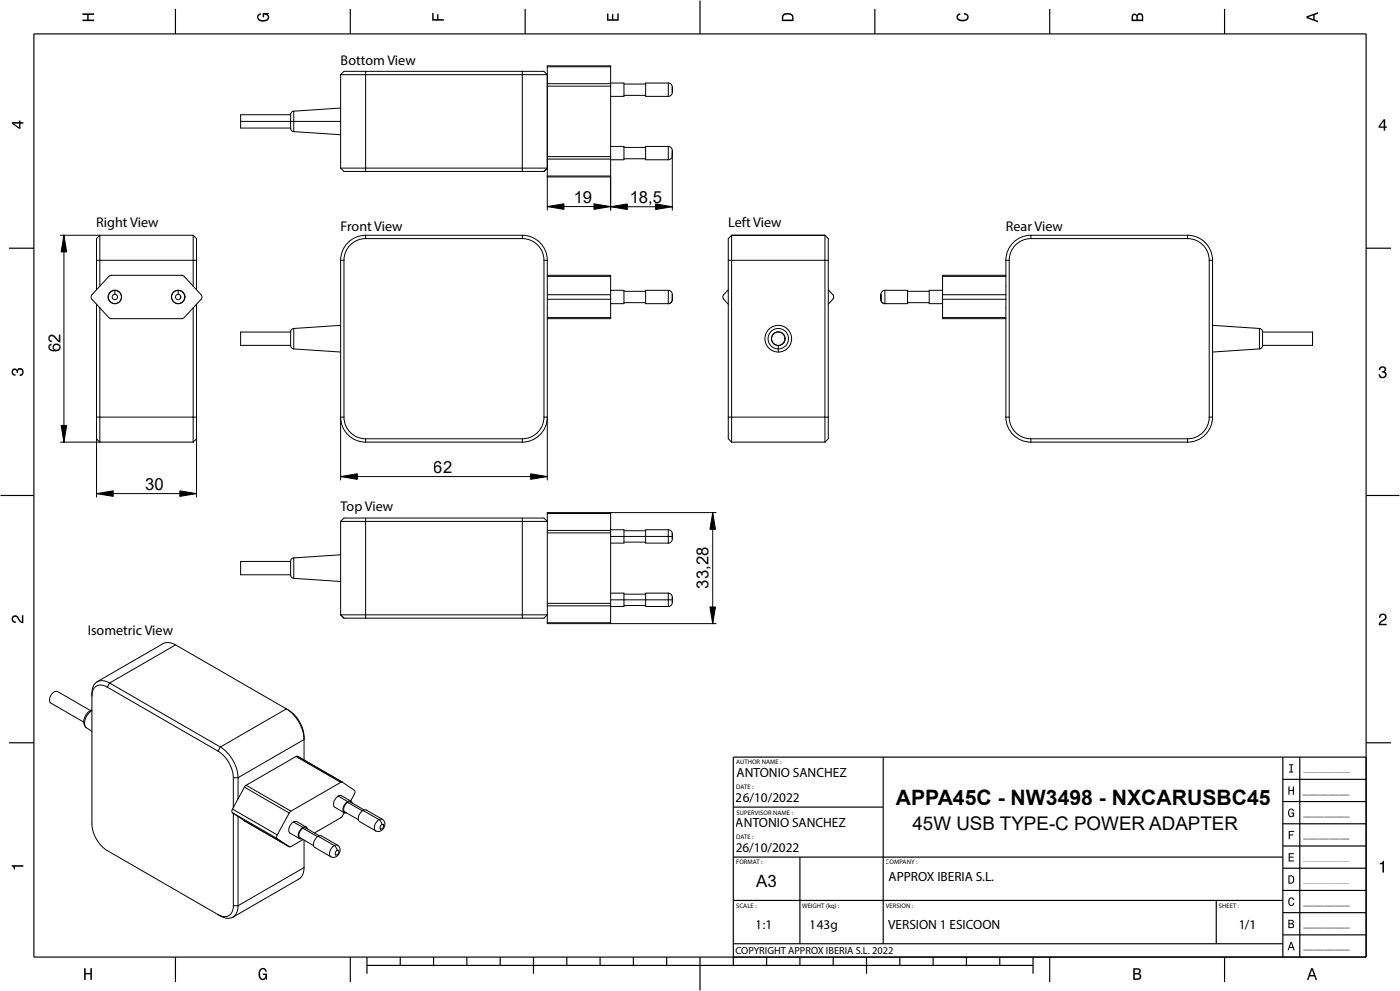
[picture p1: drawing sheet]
<svg xmlns="http://www.w3.org/2000/svg" width="420mm" height="297mm" viewBox="0 0 420 297" stroke-linecap="round" stroke-linejoin="round" font-family="sans-serif">
<!-- layer: Capa 1 -->
<g fill="none" stroke="#000" stroke-width=".35">
<path d="M10.2 10.2h399.6v276.6h-399.6zM52.6 2.7v7.5M105.1 2.7v7.5M157.5 2.7v7.5M210 .2v10M262.5 2.7v7.5M314.9 2.7v7.5M367.4 2.7v7.5M2.7 74.4h7.5M409.8 74.4h7.5M.2 148.5h10M409.8 148.5h10"/>
<path d="M2.7 222.6h7.5M265 226.9v55.9M384.9 233.6h24.9M384.9 226.9v59.9M389.9 226.9v59.9M409.8 222.6h7.5M409.8 226.9h-189.8v62.4M220 256.9h164.9M220 241.9h45M240 256.9v25.9M384.9 253.5h24.9M384.9 246.9h24.9"/>
<path d="M384.9 240.2h24.9M220 269.9h164.9M364.9 269.9v12.9M384.9 273.5h24.9M384.9 266.9h24.9M384.9 260.2h24.9M52.6 286.8v7.5M105.1 286.8v7.5M110.1 289.3h199.8M110.1 286.8v5M120.1 286.8v2.5M130.1 286.8v2.5"/>
<path d="M140.1 286.8v2.5M150.1 286.8v2.5M160 286.8v5M170 286.8v2.5M180 286.8v2.5M190 286.8v2.5M200 286.8v2.5M210 286.8v10M220 282.8h164.9M230 286.8v2.5M240 286.8v2.5M250 286.8v2.5"/>
<path d="M260 286.8v5M270 286.8v2.5M279.9 286.8v2.5M289.9 286.8v2.5M299.9 286.8v2.5M309.9 286.8v5M314.9 286.8v7.5M367.4 286.8v7.5M384.9 280.2h24.9"/>
</g>
<g fill="#000">
<path d="M24.7 4h3.5v.5h-1.6v1.4h1.6v.4h-3.5v-.4h1.5v-1.4h-1.5z" fill-rule="evenodd"/>
<path d="M77.4 4.3l.8-.3v.5h-.3a.68 .68 0 0 0-.4 .6 .68 .68 0 0 0 .4 .7 1.68 1.68 0 0 0 2.5-.6 .92 .92 0 0 0-1.2-.8v.8h-.4v-1.3h1.9v.3h-.5l.4 .5a1.19 1.19 0 0 1-.9 1.7 1.9 1.9 0 0 1-2.6-1.3z" fill-rule="evenodd"/>
<path d="M129.6 3.9h.5v1.8h1v-1.4h.4v1.4h1.6v.5h-3.5z" fill-rule="evenodd"/>
<path d="M182.1 4.1h.4v1.7h1.1v-1.6h.4v1.6h1.2v-1.8h.4v2.2h-3.5z" fill-rule="evenodd"/>
<path d="M235.3 4.6l.4-.2a1.44 1.44 0 0 1 1.9 .8v.7h-2.6l.1-1.1zM235 4.2a2.18 2.18 0 0 0-.4 2.1h3.5v-1.1a1.92 1.92 0 0 0-3.1-1z" fill-rule="evenodd"/>
<path d="M287.2 4.3l.9-.4v.5l-.3 .1a.66 .66 0 0 0-.5 .6 .66 .66 0 0 0 .4 .6l.5 .2a1.58 1.58 0 0 0 2-.8 .9 .9 0 0 0-1-.7v-.5a1.24 1.24 0 0 1 1.4 1 1.24 1.24 0 0 1-1 1.4 1.93 1.93 0 0 1-2.7-1.2z" fill-rule="evenodd"/>
<path d="M341.5 4.6l.4-.2a.57 .57 0 0 1 .7 .7v.8h-1.3zM340 4.7l.4-.2 .4 .2 .1 1.2h-1zM339.7 4.3l-.2 2h3.5v-1.3a.98 .98 0 0 0-.8-1.1 .98 .98 0 0 0-1.1 .6 .83 .83 0 0 0-1.4-.2z" fill-rule="evenodd"/>
<path d="M392.4 5.2l1.6-.6v1.1zM391.9 4.9v.5l3.5 1.3v-.5l-1-.3v-1.4l1-.4v-.5z" fill-rule="evenodd"/>
<path d="M4.2 37.1h1.5v1.1zM3.6 36.6v.5l2.1 1.5h.4v-1.5h.9v-.5h-.9v-.5h-.4v.5z" fill-rule="evenodd"/>
<path d="M415.1 36.3v1.6h-1.1zM415.1 35.7l-1.5 2.2v.4h1.5v.9h.5v-.9h.5v-.4h-.5v-2.2z" fill-rule="evenodd"/>
<path d="M3.7 110.7a.86 .86 0 0 1 1.4 .1 1.12 1.12 0 0 1 1.6-.4 1.12 1.12 0 0 1 .3 1.6l-.6 .6-.5 .1v-.5a.72 .72 0 0 0 .9-.6 .72 .72 0 0 0-.8-.8 .72 .72 0 0 0-.6 1h-.4a.62 .62 0 0 0-.4-.9 .62 .62 0 0 0-.8 .5 .62 .62 0 0 0 .5 .7l.3 .1v.4a1.17 1.17 0 0 1-1.1-.7 1.17 1.17 0 0 1 .2-1.2z" fill-rule="evenodd"/>
<path d="M413.9 110.1a1.01 1.01 0 0 1 1.6-.2 1.01 1.01 0 0 1-.1 1.5 1.12 1.12 0 0 1 .4 1.6 1.12 1.12 0 0 1-1.6 .3l-.6-.6v-.5h.4a.72 .72 0 0 0 .7 .9 .72 .72 0 0 0 .7-.8 .72 .72 0 0 0-.9-.6v-.4a.62 .62 0 0 0 .8-.4 .62 .62 0 0 0-.4-.8 .62 .62 0 0 0-.8 .5v.3h-.5z" fill-rule="evenodd"/>
<path d="M3.8 184.7a1.22 1.22 0 0 1 2 .7l.8 .9v-1.9h.4v2.4a2.76 2.76 0 0 1-2.1-1.8 .69 .69 0 0 0-1 .5 .69 .69 0 0 0 .8 .7v.5a1.18 1.18 0 0 1-1.1-.6 1.18 1.18 0 0 1 .2-1.4z" fill-rule="evenodd"/>
<path d="M414 184.2a1.18 1.18 0 0 1 1.9 .3 1.18 1.18 0 0 1-.9 1.7l-.9 .8h1.9v.4h-2.4a2.76 2.76 0 0 1 1.8-2.1 .69 .69 0 0 0-.5-1 .69 .69 0 0 0-.8 .8h-.4z" fill-rule="evenodd"/>
<path d="M386.5 235.7h.4v1h1v-1h.3v2.5h-.3v-1.2h-1v1.2h-.4z" fill-rule="evenodd"/>
<path d="M386.7 229h1.3v.3h-.5v1.9h.5v.3h-1.3v-.3h.5v-1.9h-.5z" fill-rule="evenodd"/>
<path d="M3.5 259.3h3.5v.5h-2.5v.8h-.3a.77 .77 0 0 0-.7-1z" fill-rule="evenodd"/>
<path d="M386.6 255.7h1.6v.3h-1.3v.7h1.1v.3h-1.1v.9h1.3v.3h-1.6z" fill-rule="evenodd"/>
<path d="M386.6 249h1.6v.3h-1.3v.8h1.1v.3h-1.1v1.1h-.3z" fill-rule="evenodd"/>
<path d="M386.7 242.7a.85 .85 0 0 1 .9-.4 .85 .85 0 0 1 .6 .8h-.3l-.4-.5a1.04 1.04 0 0 0-.8 .9 1.04 1.04 0 0 0 .6 1.1l.4-.2 .2-.6h-.6v-.3h1v1.4l-.3-.4-.5 .4a1.2 1.2 0 0 1-1-1.8z" fill-rule="evenodd"/>
<path d="M386.9 262.6a.96 .96 0 0 1 1 1 .96 .96 0 0 1-1 .9zM386.5 262.3v2.5h.8a1.28 1.28 0 0 0 1-1.2 1.28 1.28 0 0 0-1-1.3z" fill-rule="evenodd"/>
<path d="M386.9 277h.5a.44 .44 0 0 1 .5 .4 .44 .44 0 0 1-.5 .5h-.5zM386.9 276h.5a.38 .38 0 0 1 .4 .3 .38 .38 0 0 1-.5 .4h-.4zM386.5 275.7v2.5h1a.7 .7 0 0 0 .7-.6 .7 .7 0 0 0-.4-.8l.3-.5a.62 .62 0 0 0-.7-.6z" fill-rule="evenodd"/>
<path d="M386.7 269.3a.85 .85 0 0 1 .9-.3 .85 .85 0 0 1 .6 .8h-.3l-.3-.5a1.05 1.05 0 0 0-.9 .9 1.05 1.05 0 0 0 .7 1.1l.3-.2 .2-.5h.4a.89 .89 0 0 1-.8 .9 .89 .89 0 0 1-1-.7z" fill-rule="evenodd"/>
<path d="M413.9 258.7a.77 .77 0 0 0 1-.7h.3v3.5h-.5v-2.5h-.8z" fill-rule="evenodd"/>
<path d="M25.2 290.2h.5v1.4h1.4v-1.4h.5v3.5h-.5v-1.7h-1.4v1.7h-.5z" fill-rule="evenodd"/>
<path d="M77.9 290.6a1.19 1.19 0 0 1 1.3-.5 1.19 1.19 0 0 1 .9 1.1h-.5l-.1-.3a.68 .68 0 0 0-.6-.4 .68 .68 0 0 0-.7 .3 1.68 1.68 0 0 0 .7 2.5 .92 .92 0 0 0 .7-1.1h-.8v-.4h1.3v1.9h-.2l-.1-.5-.4 .4a1.19 1.19 0 0 1-1.8-.9v-1.6z" fill-rule="evenodd"/>
<path d="M340.4 292h.8a.61 .61 0 0 1 .7 .6 .61 .61 0 0 1-.7 .6h-.8zM340.4 290.6h.8a.53 .53 0 0 1 .6 .5 .53 .53 0 0 1-.7 .5h-.7zM340 290.2v3.5h1.3a.98 .98 0 0 0 1.1-.8 .98 .98 0 0 0-.6-1.1 .86 .86 0 0 0 .4-1.1 .86 .86 0 0 0-1-.5z" fill-rule="evenodd"/>
<path d="M387.4 282.7l.3 1.1h-.7zM387.2 282.3l-.9 2.5h.3l.3-.7h.9l.3 .7h.4l-1-2.5z" fill-rule="evenodd"/>
<path d="M393.6 290.7l.5 1.5h-1zM393.3 290.2l-1.2 3.5h.4l.4-1.1h1.4l.4 1.1h.4l-1.2-3.5z" fill-rule="evenodd"/>
</g>
<path d="M137 101.5h.1" fill="none" stroke="#000" stroke-width=".3"/>
<g fill="#fff">
<path d="M72.2 99.5l15-.1a1 1 0 0 1 .9-1l14.1-.9v-19.5a7.5 7.5 0 0 1 7.5-7.5h47a7.5 7.5 0 0 1 7.5 7.5v4.5h19v4.5h4v.3h6.5v-.3h6.8a1.2 1.2 0 0 1 1.2 1.2v1.6a1.2 1.2 0 0 1-1.2 1.2h-6.8v-.3h-6.5v.3h-4v4.5h-19v29.5a7.5 7.5 0 0 1-7.5 7.5h-47a7.5 7.5 0 0 1-7.5-7.5v-19.5l-14.1-.9a1.01 1.01 0 0 1-.9-1.1h-15z" fill-rule="evenodd"/>
<path d="M104.8 73.7a6.5 6.5 0 0 1 4.9-2.2h47a6.5 6.5 0 0 1 6.5 6.5v47a6.5 6.5 0 0 1-6.5 6.5h-47a6.5 6.5 0 0 1-6.5-6.5v-47a6.5 6.5 0 0 1 1.6-4.3z" fill-rule="evenodd"/>
<path d="M164.2 89.7h19v5.5h-19z" fill-rule="evenodd"/>
<path d="M164.2 82.8h19v5.5h-19z" fill-rule="evenodd"/>
<path d="M88.1 98.4l14.1-.9v8l-14.1-.9z" fill-rule="evenodd"/>
<path d="M72.2 99.5h15v4h-15z" fill-rule="evenodd"/>
<path d="M109.7 70.5h47v1h-47z" fill-rule="evenodd"/>
<path d="M163.2 78h1v47h-1z" fill-rule="evenodd"/>
<path d="M109.7 131.5h47v1h-47z" fill-rule="evenodd"/>
<path d="M102.2 78h1v47h-1z" fill-rule="evenodd"/>
<path d="M193.7 87h6.8v4h-6.8z" fill-rule="evenodd"/>
<path d="M164.2 88.3h19v1.4h-19z" fill-rule="evenodd"/>
<path d="M187.2 87.3h6.5v3.4h-6.5z" fill-rule="evenodd"/>
<path d="M183.2 87h4v4h-4z" fill-rule="evenodd"/>
<path d="M156.7 70.5a7.5 7.5 0 0 1 7.5 7.5h-1a6.5 6.5 0 0 0-6.5-6.5z" fill-rule="evenodd"/>
<path d="M102.2 125h1a6.5 6.5 0 0 0 6.5 6.5v1a7.5 7.5 0 0 1-7.5-7.5z" fill-rule="evenodd"/>
<path d="M104 73.1a7.5 7.5 0 0 1 5.7-2.6v1a6.5 6.5 0 0 0-6.5 6.5h-1a7.5 7.5 0 0 1 1.8-4.9z" fill-rule="evenodd"/>
<path d="M156.7 131.5a6.5 6.5 0 0 0 6.5-6.5h1a7.5 7.5 0 0 1-7.5 7.5z" fill-rule="evenodd"/>
<path d="M164.2 95.2h19v.3h-19z" fill-rule="evenodd"/>
<path d="M164.2 82.5h19v.3h-19z" fill-rule="evenodd"/>
<path d="M87.5 98.8l.6-.4v6.2a1.77 1.77 0 0 1-.9-2.2v-3z" fill-rule="evenodd"/>
<path d="M200.5 87a1.2 1.2 0 0 1 1.2 1.2v1.6a1.2 1.2 0 0 1-1.2 1.2z" fill-rule="evenodd"/>
</g>
<g fill="none" stroke="#000" stroke-width=".3">
<path d="M102.2 78v65.9M102.2 78h1M103.2 78v47M109.7 71.5a6.5 6.5 0 0 0-6.5 6.5M109.7 70.5a7.5 7.5 0 0 0-7.5 7.5M109.7 71.5h47M109.7 70.5h47M109.7 70.5v1M156.7 71.5a6.5 6.5 0 0 1 6.5 6.5M156.7 70.5a7.5 7.5 0 0 1 7.5 7.5M156.7 70.5v1M163.2 78v47"/>
<path d="M163.2 78h1M164.2 78v65.9M87.2 99.5h-15v4h15M88.1 98.4a1 1 0 0 0-.9 1v4.2a1 1 0 0 0 .9 1M88.1 98.4v6.2M102.2 97.5l-14.1 .9M164.2 82.5h19v13h-19M164.2 95.2h19M164.2 89.7h19M164.2 82.8h19M164.2 88.3h19M183.2 87h4v4h-4"/>
<path d="M187.2 87.3h6.5M187.2 90.7h6.5M200.5 87a1.2 1.2 0 0 1 1.2 1.2v1.6a1.2 1.2 0 0 1-1.2 1.2M200.5 87v4M200.5 87h-6.8v4h6.8M88.1 104.6l14.1 .9M103.2 125h-1a7.5 7.5 0 0 0 7.5 7.5M103.2 125a6.5 6.5 0 0 0 6.5 6.5M109.7 131.5v1M109.7 132.5h47M109.7 131.5h47M156.7 131.5v1"/>
<path d="M163.2 125a6.5 6.5 0 0 1-6.5 6.5M163.2 125h1a7.5 7.5 0 0 1-7.5 7.5M102.2 142.8l5-.8v1.7zM102.2 142.8h62M159.2 142l5 .8-5 .9z"/>
</g>
<path d="M102.2 142.8l5-.8v1.7zM159.2 142l5 .8-5 .9z" fill="#000"/>
<g fill="#fff">
<path d="M72.2 34.4l15-.1a1 1 0 0 1 .9-1l14.1-.9v-10l1-1h60l1 1v-2.7h19v5.2h4v.3h6.5v-.3h6.8a1.66 1.66 0 0 1 1.2 2 1.43 1.43 0 0 1-1.2 2h-6.8v-.3h-6.5v.3h-4v15h4v.3h6.5v-.3h6.8a1.66 1.66 0 0 1 1.2 2 1.43 1.43 0 0 1-1.2 2h-6.8v-.3h-6.5v.3h-4v5.1h-19v-2.6l-1 1h-60l-1-1v-10l-14.1-1a1.01 1.01 0 0 1-.9-1h-15z" fill-rule="evenodd"/>
<path d="M109.7 22.4h47v28h-47z" fill-rule="evenodd"/>
<path d="M164.2 25.8h19v21.1h-19z" fill-rule="evenodd"/>
<path d="M102.2 22.4h7.5v28h-7.5z" fill-rule="evenodd"/>
<path d="M156.7 22.4h7.5v28h-7.5z" fill-rule="evenodd"/>
<path d="M164.2 20h19v5.1h-19z" fill-rule="evenodd"/>
<path d="M164.2 47.7h19v5.1h-19z" fill-rule="evenodd"/>
<path d="M88.1 36.4h14.1v4l-14.1-1z" fill-rule="evenodd"/>
<path d="M88.1 33.3l14.1-.9v4h-14.1z" fill-rule="evenodd"/>
<path d="M109.7 50.4h47v1h-47z" fill-rule="evenodd"/>
<path d="M109.7 21.4h47v1h-47z" fill-rule="evenodd"/>
<path d="M72.2 36.4h15v2h-15z" fill-rule="evenodd"/>
<path d="M72.2 34.4h15v2h-15z" fill-rule="evenodd"/>
<path d="M193.7 24.9h6.8v4h-6.8z" fill-rule="evenodd"/>
<path d="M193.7 43.9h6.8v4h-6.8z" fill-rule="evenodd"/>
<path d="M187.2 44.2h6.5v3.4h-6.5z" fill-rule="evenodd"/>
<path d="M187.2 25.2h6.5v3.4h-6.5z" fill-rule="evenodd"/>
<path d="M183.2 43.9h4v4h-4z" fill-rule="evenodd"/>
<path d="M183.2 24.9h4v4h-4z" fill-rule="evenodd"/>
<path d="M164.2 25.1h19v.7h-19z" fill-rule="evenodd"/>
<path d="M164.2 46.9h19v.8h-19z" fill-rule="evenodd"/>
<path d="M102.2 50.4h7.5v1h-6.5z" fill-rule="evenodd"/>
<path d="M156.7 21.4h6.5l1 1h-7.5z" fill-rule="evenodd"/>
<path d="M102.2 22.4l1-1h6.5v1z" fill-rule="evenodd"/>
<path d="M156.7 50.4h7.5l-1 1h-6.5z" fill-rule="evenodd"/>
<path d="M164.2 52.8h19v.2h-19z" fill-rule="evenodd"/>
<path d="M164.2 19.7h19v.3h-19z" fill-rule="evenodd"/>
<path d="M200.5 43.9a1.66 1.66 0 0 1 1.2 2 1.43 1.43 0 0 1-1.2 2z" fill-rule="evenodd"/>
<path d="M200.5 24.9a1.66 1.66 0 0 1 1.2 2 1.43 1.43 0 0 1-1.2 2z" fill-rule="evenodd"/>
<path d="M87.2 36.4h.9v3a1.79 1.79 0 0 1-.9-2.1z" fill-rule="evenodd"/>
</g>
<g fill="none" stroke="#000" stroke-width=".3">
<path d="M72.2 36.4h30M87.2 34.3v4.1a1 1 0 0 0 .9 1M87.2 34.4h-15v4h15M88.1 33.3a1 1 0 0 0-.9 1M88.1 39.4l14.1 1M88.1 33.3v6.1M102.2 22.4v28M102.2 22.4l1-1h60l1 1zM102.2 32.4l-14.1 .9M109.7 21.4v30M156.7 21.4v30M164.2 25.1h19"/>
<path d="M164.2 20h19M164.2 25.8h19M183.2 24.9h4v4h-4M187.2 25.2h6.5M187.2 28.6h6.5M200.5 24.9a1.2 1.2 0 0 1 1.2 1.2v1.6a1.2 1.2 0 0 1-1.2 1.2M200.5 24.9h-6.8v4h6.8M200.5 24.9v4M102.2 50.4h62l-1 1h-60zM164.2 53h19M164.2 46.9h19M164.2 47.7h19"/>
<path d="M164.2 52.8h19M183.2 43.9h4v4h-4M187.2 44.2h6.5M187.2 47.6h6.5M200.5 43.9a1.2 1.2 0 0 1 1.2 1.2v17.9M200.5 43.9h-6.8v4h6.8M200.5 43.9v4M201.7 46.7a1.2 1.2 0 0 1-1.2 1.2M164.2 61.9l5-.8v1.6zM164.2 63v-43.3h19v43.3M164.2 61.9l37.5 .1M178.2 61.1l5 .8-5 .8z"/>
<path d="M183.2 62l5-.9v1.7zM196.7 61.1l5 .9-5 .8z"/>
</g>
<path d="M164.2 61.9l5-.8v1.6zM178.2 61.1l5 .8-5 .8zM183.2 62l5-.9v1.7zM196.7 61.1l5 .9-5 .8z" fill="#000"/>
<g fill="#fff">
<path d="M72.2 168.3l15-.1a1 1 0 0 1 .9-1l14.1-.9v-10l1-1h60l1 1v-2.7h19v5.2h4v.3h6.5v-.3h6.8a1.67 1.67 0 0 1 1.2 2.3v.2a1.36 1.36 0 0 1-1.2 1.5h-6.8v-.3h-6.5v.3h-4v15h4v.3h6.5v-.3h6.8a1.67 1.67 0 0 1 1.2 2.3v.2a1.36 1.36 0 0 1-1.2 1.5h-6.8v-.3h-6.5v.3h-4v5.1h-19v-2.6l-1 1h-60l-1-1v-10l-14.1-1a1.01 1.01 0 0 1-.9-1h-15z" fill-rule="evenodd"/>
<path d="M109.7 156.3h47v28h-47z" fill-rule="evenodd"/>
<path d="M164.2 159.7h19v21.1h-19z" fill-rule="evenodd"/>
<path d="M102.2 156.3h7.5v28h-7.5z" fill-rule="evenodd"/>
<path d="M156.7 156.3h7.5v28h-7.5z" fill-rule="evenodd"/>
<path d="M88.1 167.2l14.1-.9v8l-14.1-1z" fill-rule="evenodd"/>
<path d="M164.2 181.6h19v5h-19z" fill-rule="evenodd"/>
<path d="M164.2 153.9h19v5.1h-19z" fill-rule="evenodd"/>
<path d="M72.2 168.3h15v4h-15z" fill-rule="evenodd"/>
<path d="M109.7 184.3h47v1h-47z" fill-rule="evenodd"/>
<path d="M109.7 155.3h47v1h-47z" fill-rule="evenodd"/>
<path d="M164.2 180.8h19v.8h-19z" fill-rule="evenodd"/>
<path d="M164.2 159h19v.7h-19z" fill-rule="evenodd"/>
<path d="M193.7 158.8h6.8v2h-6.8z" fill-rule="evenodd"/>
<path d="M193.7 179.8h6.8v2h-6.8z" fill-rule="evenodd"/>
<path d="M193.7 177.8h6.8v2h-6.8z" fill-rule="evenodd"/>
<path d="M193.7 160.8h6.8v2h-6.8z" fill-rule="evenodd"/>
<path d="M187.2 159.1h6.5v1.7h-6.5z" fill-rule="evenodd"/>
<path d="M187.2 179.8h6.5v1.7h-6.5z" fill-rule="evenodd"/>
<path d="M187.2 160.8h6.5v1.7h-6.5z" fill-rule="evenodd"/>
<path d="M187.2 178.1h6.5v1.7h-6.5z" fill-rule="evenodd"/>
<path d="M183.2 158.8h4v2h-4z" fill-rule="evenodd"/>
<path d="M183.2 160.8h4v2h-4z" fill-rule="evenodd"/>
<path d="M183.2 177.8h4v2h-4z" fill-rule="evenodd"/>
<path d="M183.2 179.8h4v2h-4z" fill-rule="evenodd"/>
<path d="M102.2 184.3h7.5v1h-6.5z" fill-rule="evenodd"/>
<path d="M156.7 184.3h7.5l-1 1h-6.5z" fill-rule="evenodd"/>
<path d="M156.7 155.3h6.5l1 1h-7.5z" fill-rule="evenodd"/>
<path d="M103.2 155.3h6.5v1h-7.5z" fill-rule="evenodd"/>
<path d="M164.2 153.6h19v.3h-19z" fill-rule="evenodd"/>
<path d="M164.2 186.6h19v.3h-19z" fill-rule="evenodd"/>
<path d="M200.5 179.8h1.2v.5a1.36 1.36 0 0 1-1.2 1.5z" fill-rule="evenodd"/>
<path d="M200.5 158.8a1.43 1.43 0 0 1 1.2 2h-1.2z" fill-rule="evenodd"/>
<path d="M200.5 160.8h1.2v.5a1.36 1.36 0 0 1-1.2 1.5z" fill-rule="evenodd"/>
<path d="M200.5 177.8a1.43 1.43 0 0 1 1.2 2h-1.2z" fill-rule="evenodd"/>
</g>
<g fill="none" stroke="#000" stroke-width=".3">
<path d="M102.2 156.3v28M103.2 155.3h60l1 1h-62zM109.7 155.3v30M156.7 155.3v30M164.2 153.9h19M164.2 159h19M164.2 159.7h19M183.2 153.6v33.3M183.2 158.8h4v4h-4M187.2 159.1h6.5M200.5 158.8a1.2 1.2 0 0 1 1.2 1.2v1.6a1.2 1.2 0 0 1-1.2 1.2M200.5 158.8h-6.8v4h6.8"/>
<path d="M200.5 158.8v4M213.8 153.6l.8 5h-1.6zM213.8 153.6v33.3M214.9 153.6h-50.7v33.3h50.7M87.2 168.3h-15v4h15M88.1 167.2a1 1 0 0 0-.9 1v4.1a1 1 0 0 0 .9 1M88.1 173.3l14.1 1M88.1 167.2v6.1M102.2 166.3l-14.1 .9M183.2 160.8h18.5M183.2 179.8h18.5M183.2 177.8h4v4h-4"/>
<path d="M187.2 162.5h6.5M187.2 178.1h6.5M200.5 177.8a1.2 1.2 0 0 1 1.2 1.2v1.6a1.2 1.2 0 0 1-1.2 1.2M200.5 177.8h-6.8v4h6.8M200.5 177.8v4M102.2 184.3h62l-1 1h-60zM164.2 180.8h19M164.2 181.6h19M164.2 186.6h19M187.2 181.5h6.5M213 181.9h1.6l-.8 5z"/>
</g>
<path d="M213.8 153.6l.8 5h-1.6zM213 181.9h1.6l-.8 5z" fill="#000"/>
<g fill="#fff">
<path d="M219.5 70.5h28l1 1v15.3l1.4 1.5a1 1 0 0 1 0 1.4l-1.4 1.5v40.3l-1 1h-28l-1-1v-40.3l-1.4-1.5a1 1 0 0 1 0-1.4l1.4-1.5v-15.3z" fill-rule="evenodd"/>
<path d="M219.5 78h28v47h-28z" fill-rule="evenodd"/>
<path d="M219.5 70.5h28v7.5h-28z" fill-rule="evenodd"/>
<path d="M219.5 125h28v7.5h-28z" fill-rule="evenodd"/>
<path d="M230.7 98.7a4 4 0 0 1 4.3-.9 4 4 0 0 1 2.5 3.7l-4 4v-.9l3-3.1a3.1 3.1 0 0 1-4.3 2.8 3.1 3.1 0 0 1-.6-5.2 3.1 3.1 0 0 1 4.9 1.7v.7l-3 3.1v-1l2-2.1a2.06 2.06 0 0 1-2.9 1.9 2.06 2.06 0 0 1-.5-3.5 2.06 2.06 0 0 1 3.4 1.1v.5l-2 2.1v1.9l4-4a4 4 0 0 1-5.5 3.7 4 4 0 0 1-1.3-6.5z" fill-rule="evenodd"/>
<path d="M247.5 78h1v47h-1z" fill-rule="evenodd"/>
<path d="M218.5 78h1v47h-1z" fill-rule="evenodd"/>
<path d="M247.5 70.5l1 1v6.5h-1z" fill-rule="evenodd"/>
<path d="M247.5 125h1v6.5l-1 1z" fill-rule="evenodd"/>
<path d="M219.5 70.5v7.5h-1v-6.5z" fill-rule="evenodd"/>
<path d="M218.5 125h1v7.5l-1-1z" fill-rule="evenodd"/>
<path d="M248.5 86.8l1.4 1.5a1 1 0 0 1 0 1.4l-1.4 1.5z" fill-rule="evenodd"/>
<path d="M218.5 86.8v4.4l-1.4-1.5a1 1 0 0 1 0-1.4z" fill-rule="evenodd"/>
<circle cx="233.5" cy="101.5" r="4"/>
<circle cx="233.5" cy="101.5" r="3.1"/>
<circle cx="233.5" cy="101.5" r="2.06"/>
<circle cx="233.5" cy="101.5" r="2"/>
</g>
<g fill="none" stroke="#000" stroke-width=".3">
<path d="M218.5 78h30M219.5 70.5l-1 1v60l1 1M219.5 70.5v62M219.5 70.5h28M247.5 70.5v62M247.5 70.5l1 1v60l-1 1M218.5 86.8l-1.4 1.5a1 1 0 0 0 0 1.4l1.4 1.5M248.5 86.8l1.4 1.5a1 1 0 0 1 0 1.4l-1.4 1.5M233.5 103.6v1.9M218.5 125h30M219.5 132.5h28"/>
<circle cx="233.5" cy="101.5" r="4"/>
<circle cx="233.5" cy="101.5" r="2.06"/>
<circle cx="233.5" cy="101.5" r="2"/>
<circle cx="233.5" cy="101.5" r="3.1"/>
</g>
<g fill="#fff">
<path d="M29 71.5l1-1h28l1 1v15.3l1.3 1.5a1 1 0 0 1 0 1.4l-1.3 1.5v40.3l-1 1h-28l-1-1v-40.3l-1.4-1.5a1 1 0 0 1 0-1.4l1.4-1.5z" fill-rule="evenodd"/>
<path d="M30 92.3l2.7 2.9 .7 .3h21.1l.8-.3 2.7-2.9v32.7h-28z" fill-rule="evenodd"/>
<path d="M32.7 82.8l.7-.3h21.4l5.5 5.8a1 1 0 0 1 0 1.4l-5 5.5-.8 .3h-21.4l-5.5-5.8a1 1 0 0 1 0-1.4z" fill-rule="evenodd"/>
<path d="M30 70.5h28v7.5h-28z" fill-rule="evenodd"/>
<path d="M30 125h28v7.5h-28z" fill-rule="evenodd"/>
<path d="M30 78h28v7.8l-2.7-3-.8-.3h-21.1l-.7 .3-2.7 3z" fill-rule="evenodd"/>
<path d="M29 91.2l1 1.1v32.7h-1z" fill-rule="evenodd"/>
<path d="M59 91.2v33.8h-1v-32.7z" fill-rule="evenodd"/>
<path d="M33 87.6a2 2 0 0 1 2.2-.4 2 2 0 0 1 1.3 1.8l-2-2v1.2l.8 .8a.8 .8 0 0 1-1.2 .7 .8 .8 0 0 1-.2-1.3 .8 .8 0 0 1 1.3 .3l.1 .3-.8-.8v-1.2l2 2a2 2 0 0 1-2.8 1.9 2 2 0 0 1-.7-3.3z" fill-rule="evenodd"/>
<path d="M52 87.6a2 2 0 0 1 2.2-.4 2 2 0 0 1 1.3 1.8l-2-2v1.2l.8 .8a.8 .8 0 0 1-1.2 .7 .8 .8 0 0 1-.2-1.3 .8 .8 0 0 1 1.3 .3l.1 .3-.8-.8v-1.2l2 2a2 2 0 0 1-2.8 1.9 2 2 0 0 1-.7-3.3z" fill-rule="evenodd"/>
<path d="M58 78h1v8.8l-1-1z" fill-rule="evenodd"/>
<path d="M29 78h1v7.8l-1 1z" fill-rule="evenodd"/>
<path d="M29 125h1v7.5l-1-1z" fill-rule="evenodd"/>
<path d="M58 125h1v6.5l-1 1z" fill-rule="evenodd"/>
<path d="M58 70.5l1 1v6.5h-1z" fill-rule="evenodd"/>
<path d="M30 70.5v7.5h-1v-6.5z" fill-rule="evenodd"/>
<circle cx="34.5" cy="89" r="2"/>
<circle cx="53.5" cy="89" r="2"/>
<circle cx="53.5" cy="89" r=".8"/>
<circle cx="34.5" cy="89" r=".8"/>
</g>
<g fill="none" stroke="#000" stroke-width=".3">
<path d="M18.1 70.5h39.9M19.2 70.5l.8 5h-1.7zM19.2 70.5v62M29 78h30M58 70.5v15.3M58 70.5l1 1v15.3M29 91.2v57.8M30 85.8v-15.3l-1 1v15.3M30 92.3v40.2l-1-1M32.7 82.8l.7-.3h21.4l5.5 5.8a1 1 0 0 1 0 1.4l-5 5.5-.8 .3h-21.4l-5.5-5.8a1 1 0 0 1 0-1.4zM34.5 87v1.2M53.5 87v1.2"/>
<path d="M58 92.3v40.2M59 91.2v57.8M18.1 132.5h39.9M18.3 127.5h1.7l-.8 5zM29 125h30M59 131.5l-1 1M29 147.9l5-.8v1.7zM29 147.9h30M54 147.1l5 .8-5 .9z"/>
<circle cx="34.5" cy="89" r="2"/>
<circle cx="34.5" cy="89" r=".8"/>
<circle cx="53.5" cy="89" r=".8"/>
<circle cx="53.5" cy="89" r="2"/>
</g>
<path d="M19.2 70.5l.8 5h-1.7zM18.3 127.5h1.7l-.8 5zM29 147.9l5-.8v1.7zM54 147.1l5 .8-5 .9z" fill="#000"/>
<g fill="#fff">
<path d="M264.8 87.2l.7-.2h6.8v.3h6.5v-.3h4v-4.5h19a14.1 14.1 0 0 1 .7-7.7 7.5 7.5 0 0 1 6.8-4.3h47a7.5 7.5 0 0 1 7.5 7.5v19.5l14 .9a1 1 0 0 1 1 1.1h15v4l-15 .1a1 1 0 0 1-1 1l-14 .9v19.5a7.5 7.5 0 0 1-7.5 7.5h-47a7.5 7.5 0 0 1-7.5-7.5v-29.5h-19v-4.5h-4v-.3h-6.5v.3h-6.8a1.2 1.2 0 0 1-1.2-1.2v-2z" fill-rule="evenodd"/>
<path d="M305 73.1a6.5 6.5 0 0 1 4.3-1.6h47a6.5 6.5 0 0 1 6.5 6.5v47a6.5 6.5 0 0 1-6.5 6.5h-47a6.5 6.5 0 0 1-6.5-6.5v-47a6.5 6.5 0 0 1 2.2-4.9z" fill-rule="evenodd"/>
<path d="M282.8 82.8h19v5.5h-19z" fill-rule="evenodd"/>
<path d="M282.8 89.7h19v5.5h-19z" fill-rule="evenodd"/>
<path d="M363.8 97.5l14 .9v6.2l-14 .9z" fill-rule="evenodd"/>
<path d="M378.8 99.5h15v4h-15z" fill-rule="evenodd"/>
<path d="M301.8 78h1v47h-1z" fill-rule="evenodd"/>
<path d="M362.8 78h1v47h-1z" fill-rule="evenodd"/>
<path d="M309.3 70.5h47v1h-47z" fill-rule="evenodd"/>
<path d="M309.3 131.5h47v1h-47z" fill-rule="evenodd"/>
<path d="M265.5 87h6.8v4h-6.8z" fill-rule="evenodd"/>
<path d="M282.8 88.3h19v1.4h-19z" fill-rule="evenodd"/>
<path d="M272.3 87.3h6.5v3.4h-6.5z" fill-rule="evenodd"/>
<path d="M278.8 87h4v4h-4z" fill-rule="evenodd"/>
<path d="M303.6 73.1a7.5 7.5 0 0 1 5.7-2.6v1a6.5 6.5 0 0 0-6.5 6.5h-1a7.5 7.5 0 0 1 1.8-4.9z" fill-rule="evenodd"/>
<path d="M356.3 131.5a6.5 6.5 0 0 0 6.5-6.5h1a7.5 7.5 0 0 1-7.5 7.5z" fill-rule="evenodd"/>
<path d="M356.3 70.5a7.5 7.5 0 0 1 7.5 7.5h-1a6.5 6.5 0 0 0-6.5-6.5z" fill-rule="evenodd"/>
<path d="M301.8 125h1a6.5 6.5 0 0 0 6.5 6.5v1a7.5 7.5 0 0 1-7.5-7.5z" fill-rule="evenodd"/>
<path d="M282.8 95.2h19v.3h-19z" fill-rule="evenodd"/>
<path d="M282.8 82.5h19v.3h-19z" fill-rule="evenodd"/>
<path d="M377.8 98.4a1.78 1.78 0 0 1 1 2.2v2.2a1.51 1.51 0 0 1-1 1.8z" fill-rule="evenodd"/>
<path d="M264.8 87.2l.7-.2v4a1.2 1.2 0 0 1-1.2-1.2v-2z" fill-rule="evenodd"/>
</g>
<g fill="none" stroke="#000" stroke-width=".3">
<path d="M301.8 78v47M301.8 78h1M302.8 78v47M309.3 71.5h47M309.3 70.5h47M309.3 71.5a6.5 6.5 0 0 0-6.5 6.5M309.3 70.5a7.5 7.5 0 0 0-7.5 7.5M309.3 70.5v1M356.3 70.5a7.5 7.5 0 0 1 7.5 7.5M356.3 71.5a6.5 6.5 0 0 1 6.5 6.5M356.3 70.5v1M362.8 78v47"/>
<path d="M362.8 78h1M363.8 78v47M265.5 87a1.2 1.2 0 0 0-1.2 1.2v1.6a1.2 1.2 0 0 0 1.2 1.2M265.5 87v4M265.5 87h6.8v4h-6.8M272.3 87.3h6.5M272.3 90.7h6.5M282.8 87h-4v4h4M282.8 95.2h19M282.8 89.7h19M282.8 88.3h19M282.8 82.8h19"/>
<path d="M301.8 82.5h-19v13h19M363.8 97.5l14 .9M377.8 98.4a1 1 0 0 1 1 1v4.2a1 1 0 0 1-1 1M377.8 98.4v6.2M378.8 99.5h15v4h-15M377.8 104.6l-14 .9M301.8 125a7.5 7.5 0 0 0 7.5 7.5M301.8 125h1M302.8 125a6.5 6.5 0 0 0 6.5 6.5M309.3 132.5h47M309.3 131.5h47M309.3 131.5v1"/>
<path d="M356.3 131.5v1M362.8 125h1M362.8 125a6.5 6.5 0 0 1-6.5 6.5M363.8 125a7.5 7.5 0 0 1-7.5 7.5"/>
</g>
<g fill="#fff">
<path d="M94.3 249.6l7.9-4.5 1.1-1.5h.7l3.5 2.1 .4 .5 4.8 2.8a2.03 2.03 0 0 0 2.4-.9 2.03 2.03 0 0 0-.4-2.6l-4.8-2.7-.7-.1 .7 .1 4.8 2.7a2.31 2.31 0 0 0-2 3.5 2 2 0 0 0 2.5-1 2 2 0 0 0-.7-2.5l-.8 .1 .5 .5 .3 1-13 7.7a.92 .92 0 0 0-.8 1.4l.4-1.7-.8-1.1 1-.1-4.8-2.8h-.7zM15.6 207.9a2.07 2.07 0 0 0-.3 2.8l9.8 5.7 .1 .8 .5 .7 1.9 1.3v27.8a10.2 10.2 0 0 0 4.6 7.9l33.9 19.6-.7-.4a2.8 2.8 0 0 0 3.3 .3 2.8 2.8 0 0 0 1.3-3h1.4a3.2 3.2 0 0 1-1.5 3.5 3.2 3.2 0 0 1-3.8-.4l1.2 .5 1.1 .2 1.5-.3 20.2-11.7 .6-.8 .5-1.7v-8.9l2.9 1.6 .4 .6 4.8 2.8a2 2 0 0 0 2.4-1 2 2 0 0 0-.6-2.6 2.56 2.56 0 0 0-2 3.4 1.98 1.98 0 0 0 2.6-.6 1.98 1.98 0 0 0-.4-2.7l-4.8-2.8-1 .1 5 3 .6 1.3-.4 1.3a.92 .92 0 0 0 .8-1.4l13.4-7.7a.92 .92 0 0 0-.8 1.4l.4-1.4-.5-1.2-5.1-3 .3-.2-3.5-2-.5-.6 1.3-2.5-.2-.7-3.6-2.5-11.5-6.6v-6.2l-19.8 11.5a11.7 11.7 0 0 0-5.3-9.2l19.8-11.4a11.7 11.7 0 0 1 5.3 9.1v-.8v.8a11.7 11.7 0 0 0-5.3-9.1 10.1 10.1 0 0 1 5.3 8.3 10.1 10.1 0 0 0-5.3-8.3l-33.2-19.2-1.8-.7h-1l-1 .3-19.8 11.4a4.3 4.3 0 0 0-1.5 4.3 2.8 2.8 0 0 1 1.3-3 2.8 2.8 0 0 1 3.3 .3l33.2 19.2a10.2 10.2 0 0 1 4.6 8v8.9l-.4 .8a.69 .69 0 0 0 .4 1v27.6a2.8 2.8 0 0 1-1.3 3 2.8 2.8 0 0 1-3.3-.3l-33.2-19.2a10.2 10.2 0 0 1-4.6-7.9v-38.4v4.1l-.5 .2-9.8-5.6a1.43 1.43 0 0 0-1.7 .6zM114.9 247.1l-.8 1.4a.92 .92 0 0 0 .8-1.4z" fill-rule="evenodd"/>
<path d="M32.9 204.7l19.8-11.4 33.2 19.2-19.8 11.4z" fill-rule="evenodd"/>
<path d="M71.4 244.7l15.4 9.1 .5-.1 3.6-2.1 .3 .2v8.2l-19.8 11.4z" fill-rule="evenodd"/>
<path d="M73.8 235.3l15-8.6 13.4 7.8-14.9 8.6z" fill-rule="evenodd"/>
<path d="M87.1 243.2l15.3-8.8h.3l3.8 2.6-.2 1-1.1 2.1-2.7-1.6a2.31 2.31 0 0 0-2 3.4l2.8 1.7-.9 1.3-8.1 4.7-2.1-1.2a1.58 1.58 0 0 0-2.4 1.3 1.19 1.19 0 0 0 .7 1.7l-.6-.1-2.9-1.6a2.39 2.39 0 0 1 1-3.4l2.9 1.7 1-.1-2.9-1.7-1 .1 1-.1 2.9 1.7 .3 .5a.93 .93 0 0 0-.7-.7 .93 .93 0 0 0-1 .5 2.33 2.33 0 0 0-.6 3.1l1 .3-4 2.2-3.9-2.6 .2-1z" fill-rule="evenodd"/>
<path d="M73.3 235.9l13.5 7.8-3.6 6.5-13.5-7.7z" fill-rule="evenodd"/>
<path d="M71.4 233.1l19.8-11.5v6.2l11.5 6.6-13.6-7.8-.3 .1 13.4 7.8 .5-.1-13.6-7.8-15.3 8.7-.5 .6-1.9 3.5z" fill-rule="evenodd"/>
<path d="M32.9 204.7l33.2 19.2-.7 1.2-33.2-19.2z" fill-rule="evenodd"/>
<path d="M71.4 271.4l19.8-11.4-.3 1.9-.5 .9-.7 .6-19.8 11.5 .7-.7 .5-.9z" fill-rule="evenodd"/>
<path d="M29.1 204.3l19.8-11.4 1.5-.4 1.1 .2 1.2 .6-19.8 11.4-1.2-.5-1.1-.2z" fill-rule="evenodd"/>
<path d="M15.6 207.9a1.43 1.43 0 0 1 1.7-.6l9.8 5.6-1.3 1.4-.5 1-.2 1.1-9.8-5.7a2.07 2.07 0 0 1 .3-2.8z" fill-rule="evenodd"/>
<path d="M70 243.8l1.4 .9v26.7h-1.4z" fill-rule="evenodd"/>
<path d="M95 251l.5-.4 4.8 2.8a2.38 2.38 0 0 0-1 3.4l-4.8-2.8a2.15 2.15 0 0 1 .5-3z" fill-rule="evenodd"/>
<path d="M108.4 243.2l.5-.3 4.8 2.7a2.38 2.38 0 0 0-1 3.4l-4.8-2.8a2.15 2.15 0 0 1 .5-3z" fill-rule="evenodd"/>
<path d="M69.7 242.5l13.5 7.7-.2 .7 .2 .4-13.5-7.7-.2-.5z" fill-rule="evenodd"/>
<path d="M90.6 248.4l.3-.2 4.4 2.6a2.98 2.98 0 0 0-1.2 2.6l-3.2-1.8a1.72 1.72 0 0 1-1.2-1.5 1.72 1.72 0 0 1 .9-1.7z" fill-rule="evenodd"/>
<path d="M104 240.7l.3-.2 4.4 2.5a2.99 2.99 0 0 0-1.2 2.7l-3.5-2.1a1.66 1.66 0 0 1-.9-1.5 1.66 1.66 0 0 1 .9-1.4z" fill-rule="evenodd"/>
<path d="M66.1 223.9a11.7 11.7 0 0 1 5.3 9.2h-1.4a10.2 10.2 0 0 0-4.6-8z" fill-rule="evenodd"/>
<path d="M73.7 235.5l.1-.2 13.5 7.8-.5 .6-13.5-7.8z" fill-rule="evenodd"/>
<path d="M87.7 246.6l.3-.3 2.9 1.7a2.39 2.39 0 0 0-1 3.3l-2.9-1.6a2.17 2.17 0 0 1 .7-3.1z" fill-rule="evenodd"/>
<path d="M101.1 238.8l.4-.2 2.8 1.6a2.38 2.38 0 0 0-1 3.4l-2.8-1.7a2.17 2.17 0 0 1 .6-3.1z" fill-rule="evenodd"/>
<path d="M70 233.1h1.4v6.3l-1.4 2.6z" fill-rule="evenodd"/>
<path d="M26.7 213.6l.9-.6v6.2l-1.7-1.1a3.4 3.4 0 0 1 .8-4.5z" fill-rule="evenodd"/>
<path d="M28.7 204.6a3.5 3.5 0 0 1 4.2 .1l-.7 1.2a2.8 2.8 0 0 0-3.3-.3 2.8 2.8 0 0 0-1.3 3l.1-2.1 .4-1.1z" fill-rule="evenodd"/>
<path d="M69.7 243.6l13.5 7.7 3.6 2.5-13.5-7.8z" fill-rule="evenodd"/>
<path d="M90.9 248.2a1.06 1.06 0 0 1 1.3 .2l3.6 2.1-.5 .3z" fill-rule="evenodd"/>
<path d="M104.3 240.5a1.06 1.06 0 0 1 1.4 .2l3.5 2-.5 .3z" fill-rule="evenodd"/>
<path d="M101.5 238.6l1-.1 2.8 1.6-1 .1z" fill-rule="evenodd"/>
<path d="M26.4 213.5l1.2-.8v.3a4.2 4.2 0 0 0-1.9 4.8l.2 .3a3.1 3.1 0 0 1 .5-4.6z" fill-rule="evenodd"/>
<path d="M104 240.5a.93 .93 0 0 1 .9-.5 .93 .93 0 0 1 .8 .7 1.58 1.58 0 0 0-2.5 1.3 1.19 1.19 0 0 0 .8 1.6 1.01 1.01 0 0 1-1.1-.4 1.01 1.01 0 0 1 .1-1.2z" fill-rule="evenodd"/>
<path d="M100.9 255l-.3 .6 .1 .6 .8-1.4zM101.5 254.8l-.8 1.4a.92 .92 0 0 0 .8-1.4z" fill-rule="evenodd"/>
<path d="M114.3 247.3l-.3 .5 .1 .7 .8-1.4zM114.9 247.1l-.8 1.4a.92 .92 0 0 0 .8-1.4z" fill-rule="evenodd"/>
<path d="M73.3 246l13.5 7.8z" fill-rule="evenodd"/>
</g>
<g fill="none" stroke="#000" stroke-width=".3">
<path d="M52.7 193.3l33.9 19.6a10.2 10.2 0 0 1 4.6 7.9v7M52.7 193.3l-19.8 11.4M52.7 193.3l-1.2-.6-1.1-.2-1.5 .4-19.8 11.4M25.9 218.1l1.7 1.1M27.1 212.9l-9.8-5.6a2.31 2.31 0 0 0-2 3.4l9.8 5.7M27.6 212.7a3.6 3.6 0 0 0-1.9 5.2l.2 .2M27.6 213a4.2 4.2 0 0 0-1.9 4.8l.2 .3M29.1 204.3l-.7 .7-.5 .9-.3 1.9v39.2a10.2 10.2 0 0 0 4.6 7.9l33.9 19.6 1.2 .5 1.1 .2 1.5-.3M29.1 204.3l1.5-.3 1.1 .2 1.2 .5M32.2 205.9l33.2 19.2M32.2 205.9a2.8 2.8 0 0 0-3.3-.3 2.8 2.8 0 0 0-1.3 3M32.9 204.7l33.2 19.2"/>
<path d="M32.9 204.7l-.7 1.2M65.4 225.1a10.2 10.2 0 0 1 4.6 8M66.1 223.9l19.8-11.4a11.7 11.7 0 0 1 5.3 9.1l-19.8 11.5M66.1 223.9a11.7 11.7 0 0 1 5.3 9.2M66.1 223.9l-.7 1.2M70 233.1h1.4M70 233.1v8.9M71.4 233.1v6.3M73.3 235.9l-3.6 6.6M73.3 235.9l13.5 7.8M73.8 235.3l-.5 .6M73.8 235.3l13.5 7.8"/>
<path d="M88.8 226.7l-15 8.6M88.8 226.7l13.4 7.8M89.3 226.7h.1M89.3 226.7h-.5M89.3 226.7l13.4 7.7M101.5 238.6a2.38 2.38 0 0 0-1 3.3l2.8 1.7M101.5 238.6l2.8 1.6M101.5 238.6l1-.1 2.8 1.6M102.2 234.5l-14.9 8.6M102.7 234.4h.1M102.7 234.4l-.5 .1M102.7 234.4l3.8 2.6-.2 1-1.1 2.1"/>
<path d="M69.7 242.5l-.2 .6 .2 .5M69.7 243.6l13.5 7.7M69.7 242.5l13.5 7.7M69.7 243.6l3.6 2.4M70 243.8v27.6M71.4 244.7v26.7M73.3 246h.1M73.3 246l13.5 7.8M83.2 250.2l-.2 .7 .2 .4M83.2 251.3l3.6 2.5M86.8 243.7l-3.6 6.5M87.3 243.1l-.5 .6"/>
<path d="M88 246.3l1-.1 2.9 1.7M88 246.3a2.38 2.38 0 0 0-1 3.4l2.9 1.6M88 246.3l2.9 1.7M89.9 251.3l.6 .1M90.9 248a2.39 2.39 0 0 0-1 3.3M90.9 248.2a2.12 2.12 0 0 0-.9 2.9l4.1 2.3M90.9 248.2l4.4 2.6M90.9 248.2l.8-.1 4.1 2.4M90.9 251.6l-3.6 2.1-.5 .1M91.2 251.8v8.2M91.9 247.9l.3 .5M91.9 247.9l-1 .1"/>
<path d="M95.5 250.6l1-.1 4.8 2.8M95.5 250.6a2.38 2.38 0 0 0-1 3.4l4.8 2.8M95.5 250.6l4.8 2.8M100.3 253.4a2.38 2.38 0 0 0-1 3.4M100.3 253.4l.7 .8 .1 .7M100.9 255l.4-.2a.74 .74 0 0 1 .2 1 .74 .74 0 0 1-.9 .3zM101.3 253.3l-1 .1M101.3 253.3a2.03 2.03 0 0 1 .4 2.6 2.03 2.03 0 0 1-2.4 .9M103.3 243.6l-1.1 1.5-7.9 4.5M103.3 243.6h.7M104.3 240.2a2.38 2.38 0 0 0-1 3.4M104.3 240.5a2.12 2.12 0 0 0-.9 2.8l4.1 2.4"/>
<path d="M104.3 240.5l4.4 2.5M104.3 240.5l.8-.1 4.1 2.3M105.3 240.1l.4 .6M105.3 240.1l-1 .1M108.9 242.9a2.38 2.38 0 0 0-1 3.3l4.8 2.8M108.9 242.9l4.8 2.7M108.9 242.9l1-.1 4.8 2.7M113.7 245.6a2.38 2.38 0 0 0-1 3.4M113.7 245.6l.7 .8 .1 .7M114.3 247.3l.5-.3a.74 .74 0 0 1 .1 1 .74 .74 0 0 1-.9 .3zM114.7 245.5l-1 .1M114.7 245.5a2.03 2.03 0 0 1 .4 2.6 2.03 2.03 0 0 1-2.4 .9"/>
<path d="M70 271.4h1.4M70 271.4a2.8 2.8 0 0 1-1.3 3 2.8 2.8 0 0 1-3.3-.3M71.4 271.4l-.3 1.9-.5 .9-.7 .7M91.2 260l-.3 1.9-.5 .9-.7 .6-19.8 11.5M91.2 260l-19.8 11.4"/>
</g>
<text font-size="6.3" x="268.7" y="241.2">APPA45C - NW3498 - NXCARUSBC45</text>
<text font-size="5.6" x="273.8" y="248.8">45W USB TYPE-C POWER ADAPTER</text>
<text font-size="5.1" x="226.8" y="265.7">A3</text>
<g font-size="5">
<text x="172.1" y="60.9">19</text>
<text x="188.9" y="60.7">18,5</text>
<text x="18.2" y="105.5" transform="rotate(-90 18.2 105.5)">62</text>
<text x="130.2" y="141.8">62</text>
<text x="43.6" y="146.9">30</text>
<text x="212.6" y="176.4" transform="rotate(-90 212.6 176.4)">33,28</text>
</g>
<g font-size="4.2">
<text x="102.2" y="19.4">Bottom View</text>
<text x="28.9" y="68.1">Right View</text>
<text x="102.2" y="69.1">Front View</text>
<text x="218.5" y="68.1">Left View</text>
<text x="301.8" y="69.1">Rear View</text>
<text x="102.2" y="153">Top View</text>
<text x="26.3" y="190.4">Isometric View</text>
</g>
<g font-size="4">
<text x="221" y="232.9">ANTONIO SANCHEZ</text>
<text x="220.8" y="240.4">26/10/2022</text>
<text x="220.7" y="247.8">ANTONIO SANCHEZ</text>
<text x="220.7" y="255.2">26/10/2022</text>
<text x="266.6" y="264.1">APPROX IBERIA S.L.</text>
<text x="226.8" y="278.4">1:1</text>
<text x="243" y="278.4">143g</text>
<text x="266.5" y="278.4">VERSION 1 ESICOON</text>
<text x="371.4" y="278.4">1/1</text>
</g>
<g font-size="3.1">
<text x="391.2" y="231.2">_________</text>
<text x="390.9" y="237.9">_________</text>
<text x="391" y="244.5">_________</text>
<text x="391" y="251.2">_________</text>
<text x="390.9" y="257.9">_________</text>
<text x="391" y="264.5">_________</text>
<text x="391" y="271.1">_________</text>
<text x="391" y="277.8">_________</text>
<text x="220.6" y="285.8">COPYRIGHT APPROX IBERIA S.L. 2022</text>
<text x="391" y="284.5">_________</text>
</g>
<g font-size="2">
<text x="220.8" y="229">AUTHOR NAME :</text>
<text x="220.8" y="236.4">DATE :</text>
<text x="221" y="244.1">SUPERVISOR NAME :</text>
<text x="220.8" y="251.5">DATE :</text>
<text x="220.8" y="258.9">FORMAT :</text>
<text x="265.8" y="259.1">COMPANY :</text>
<text x="220.8" y="272.1">SCALE :</text>
<text x="240.6" y="272">WEIGHT (kg) :</text>
<text x="265.8" y="272.1">VERSION :</text>
<text x="365.6" y="272.1">SHEET :</text>
</g>
</svg>
